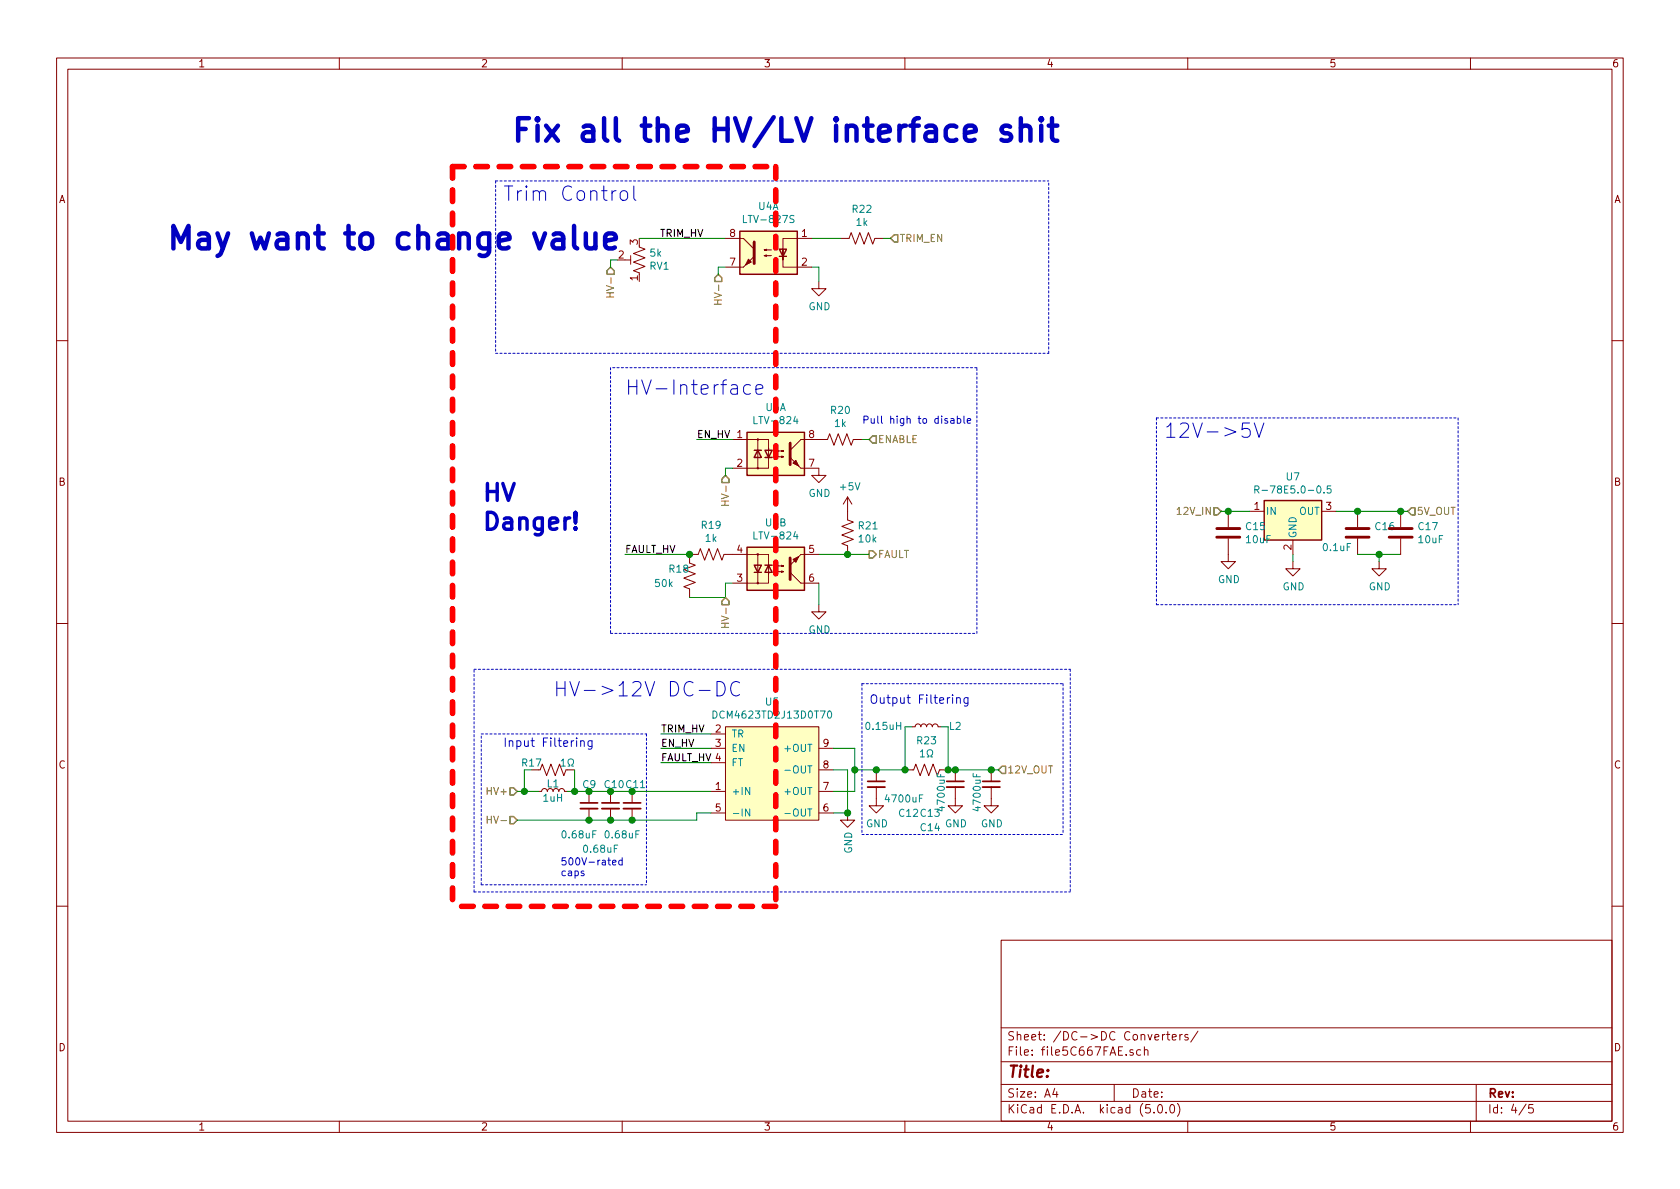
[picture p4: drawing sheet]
<svg xmlns="http://www.w3.org/2000/svg" width="297mm" height="210mm" viewBox="0 0 297 210" stroke-linecap="round" stroke-linejoin="round" font-family="sans-serif">
<g fill="none" stroke="#840000" stroke-width=".18">
<path d="M10 10.3h277v189.9h-277zM12 12.2h273v186.1h-273zM60 10.3v1.9M110 10.3v1.9M160 10.3v1.9M210 10.3v1.9M260 10.3v1.9M110.5 46h1M111.5 45.2v1.5M113 43.7l1 .4-2 .7 2 .8-2 .7 2 .8-2 .8 1 .4v.2M128.3 42.2h3.1l1.9 1.9M128.3 47.2h3.1"/>
<path d="M135.1 45.2l.4-.1v.2l-.4-.1h1.3M135.1 44.2l.4-.1v.2l-.4-.1h1.3M138.4 45.3v1.9h5.1M143.5 42.2h-5.1v3.8v-1.9M144.8 49.8v1.2h1.2l-1.2 1.3-1.3-1.3h1.3M148.6 42.2h1.5l.4-1.1 .8 2.1 .7-2.1 .8 2.1 .7-2.1 .8 2.1 .4-1h1.5M10 60.2h2M129.5 77.7h6.4v1.9M134 77.7v5.1M135.9 79.2v3.6h-6.4M137.3 79.8h1.3l-.4 .1v-.3l.4 .2M152.4 77.7h-1.5l-.4 1-.8-2-.7 2-.8-2-.8 2-.7-2-.4 1h-4.7l-1.9 1.9"/>
<path d="M285 60.2h2M134 98v5.1M137.3 80.8h1.3l-.4 .1v-.3l.4 .2M141.6 82.8h3.2v1.3h1.2l-1.2 1.2-1.3-1.2h1.3M141.6 98h3.2M149.9 87.9v4l1 .4-2.1 .8 2.1 .7-2.1 .8 2.1 .8-2.1 .7 1.1 .4v1.5M149.9 87.9l-.8 1.2M149.9 87.9l.7 1.2M217.2 95.2v4.1h1.2l-1.2 1.3-1.3-1.3h1.3M217.2 90.4v2.8M221 90.4h2.5M228.6 99.3v1.3h1.3l-1.3 1.2-1.3-1.2h1.3"/>
<path d="M228.6 95.5v2.5M233.7 90.4h2.5M240 90.4v2.8M240 95.2v2.8M243.8 99.3v1.3h1.3l-1.3 1.2-1.2-1.2h1.2M247.6 90.4v2.8M247.6 95.2v2.8M10 110.3h2M135.9 101.6v-3.6h-7.9l-.4 1.1-.7-2.1-.8 2.1-.8-2.1-.7 2.1-.8-2.1-.4 1h-1.5v1.6l1 .3-2 .8 2 .8-2 .7 2 .8-2 .8 1 .3v1.6M135.9 101.2v1.9h-6.4M137.3 100.1h1.3l-.4-.2v.3l.4-.1M137.3 101.1h1.3l-.4-.1v.2l.4-.1"/>
<path d="M139.7 101.2l1.9 1.9h3.2M144.8 106.9v1.3h1.2l-1.2 1.3-1.3-1.3h1.3M285 110.3h2M95.2 139.9h.6l.1-.3 .3-.2 .4 .2 .2 .3 .1-.3 .3-.2 .4 .2 .2 .3 .1-.3 .3-.2 .4 .2 .2 .3 .1-.3 .3-.2 .4 .2 .2 .3h.5M95.5 136.1l.4-1 .7 2.1 .8-2.1 .8 2.1 .7-2.1 .8 2.1 .4-1.1M100.3 136.1h1.3M104.1 139.9v2.1M107.9 139.9v2.1M111.8 139.9v2.1M125.7 139.9h2.6M125.7 129.8h2.6M125.7 132.3h2.6"/>
<path d="M125.7 134.9h2.6M128.3 128.5h16.5v16.5h-16.5zM144.8 139.9h2.5M144.8 132.3h2.5M144.8 136.1h2.5M154.9 139.2v3.3h1.3l-1.3 1.3-1.2-1.3h1.2M154.9 136.1v2.1M160 136.1h1.5l.4-1 .8 2.1 .7-2.1 .8 2.1 .8-2.1 .7 2.1 .4-1.1h1.5M161.3 128.5h.5l.1-.3 .3-.2 .4 .1 .2 .4 .1-.3 .3-.2 .5 .1 .1 .4 .2-.3 .2-.2 .5 .1 .1 .4 .2-.3 .3-.2 .4 .1 .2 .4h.5M168.9 139.2v3.3h1.3l-1.3 1.3-1.3-1.3h1.3M168.9 136.1v2.1M175.3 139.2v3.3h1.2l-1.2 1.3-1.3-1.3h1.3"/>
<path d="M175.3 136.1v2.1M104.1 143v2M107.9 143v2M111.8 143v2M125.7 143.8h2.6M144.8 143.8h2.5M149.9 143.8v1.2h1.2l-1.2 1.3-1.3-1.3h1.3M10 160.2h2M177 166.3h108v32h-108zM285 160.2h2M60 198.3v1.9M110 198.3v1.9"/>
<path d="M160 198.3v1.9M177 194.8h108M177 191.8h108M177 187.8h108M177 181.8h108M186.5 192.5l-.4 1h1M186.8 193v1M197 191.8v3M200.3 185.7l-.3-.1-.2 .2v.2l.5 .2v.3h-.5M201.7 185.7l-.4-.1-.3 .3v.6l.3 .1 .4-.1M202.3 185.7l.2-.1 .4 .1 .1 .9M202.3 185.1v1.5"/>
<path d="M204 196.7v.1M204.8 195.5l.4-.2a.94 .94 0 0 1 0 1.5 .79 .79 0 0 1-.4-1.3zM205.5 182.9v1M206 182.9l-.5 .3M206.2 196.7v.1M206.2 182.9h.6M206.5 182.4v1.3l.3 .2M207 195.4l.3-.1a.94 .94 0 0 1 0 1.5 .82 .82 0 0 1-.3-1.4zM207.3 183.4l.7-.1-.1-.3-.4-.1-.2 .2v.7h.6M208.2 195.1a1.71 1.71 0 0 1 0 2.3M208.6 182.9v1M209 182.9l-.4 .3"/>
<path d="M210 198.3v1.9M210 183l-.3-.1-.2 .2v.3l.5 .1v.3h-.5M211.8 182.3l-1.3 2M260 198.3v1.9M261 191.8v6.5M269.8 195.2l-1.2 2M271 195.3h-.7v.7l.2-.1 .5 .1 .1 .2-.1 .5-.2 .1-.5-.1"/>
<circle cx="134" cy="77.7" r=".13"/>
<circle cx="134" cy="82.8" r=".13"/>
<circle cx="134" cy="98" r=".13"/>
<circle cx="134" cy="103.1" r=".13"/>
</g>
<g fill="#ffffc2" stroke="#ffffc2" stroke-width=".18">
<path d="M128.3 128.5h16.5v16.5h-16.5z"/>
<path d="M130.8 40.9h10.2v7.6h-10.2z"/>
<path d="M132.1 76.4h10.1v7.7h-10.1z"/>
<path d="M132.1 96.8h10.1v7.6h-10.1z"/>
<path d="M223.5 88.5h10.2v7h-10.2z"/>
</g>
<g fill="none" stroke="#008484" stroke-width=".18">
<path d="M140.4 38.2l-.5-.1-.3 .2 .2 .4 .5 .2v.3l-.2 .2-.5-.1M140.6 73.6l-.3 .9h.8M140.6 94l-.3 .9h.8M221.9 86.6l.6-.1 .1-.1-.1-.4-.1-.1h-.5v1.3M222.2 86.6l.4 .6M235.3 85.9h-.6l-.1 .6 .2-.1 .5 .1v.6l-.2 .1-.5-.1M99.2 134.6l.4-.4v1.3M99.2 135.5h.7M100.4 135.5h.3v-.3a.55 .55 0 0 1-.2-.8 .55 .55 0 0 1 .8 0l.1 .2a.53 .53 0 0 1-.3 .6v.3h.3M126.1 125.7a.64 .64 0 0 1 .7 .7 .64 .64 0 0 1-.7 .6zM138.8 136.2h1M146.4 125.9l.2-.2a.67 .67 0 0 1 .5 .7 .67 .67 0 0 1-.5 .6l-.3-.5z"/>
<path d="M162.7 132.9l.4-.3v1.3M162.7 133.9h.7M163.9 133.9h.3v-.3a.55 .55 0 0 1-.2-.8 .55 .55 0 0 1 .8 0l.1 .1a.53 .53 0 0 1-.3 .7v.3h.3M132.6 143v1.3l-.8-1.3v1.3M138.8 143.8h1"/>
</g>
<g fill="none" stroke="#008400" stroke-width=".18">
<path d="M109.2 46h-1.3v1.2M113 42.2h15.3M128.3 47.2h-1.3v1.3M143.5 47.2h1.3v2.6M143.5 42.2h5.1M156.2 42.2h1.3M123.2 77.7h6.3M152.4 77.7h1.3M110.5 98h11.4M129.5 82.8h-1.2v1.3M144.8 98h8.9M215.9 90.4h5.1"/>
<path d="M228.6 98v1.3M236.2 90.4h12.7M240 98h7.6M243.8 98v1.3M129.5 103.1h-1.2v2.6h-6.4M144.8 103.1v3.8M91.4 139.9h3.8M92.7 136.1v3.8M100.3 139.9h25.4M101.6 136.1v3.8M116.8 132.3h8.9M116.8 134.9h8.9"/>
<path d="M116.8 129.8h8.9M147.3 132.3h3.8v7.6h-3.8M147.3 136.1h2.6v7.7h-2.6M161.3 128.5h-1.3v7.6h-8.9M166.4 128.5h1.2v7.6h8.9M125.7 143.8h-2.5v1.2h-31.8"/>
</g>
<path d="M153.4 139.2h3.1M167.4 139.2h3M173.7 139.2h3.1M102.6 143h3.1M106.4 143h3.1M110.2 143h3.1" fill="none" stroke="#840000" stroke-width=".33"/>
<path d="M153.4 138.2h3.1M167.4 138.2h3M173.7 138.2h3.1M102.6 142h3.1M106.4 142h3.1M110.2 142h3.1" fill="none" stroke="#840000" stroke-width=".3"/>
<g fill="#008400" stroke="#008400" stroke-width=".25">
<circle cx="104.1" cy="139.9" r=".51"/>
<circle cx="108" cy="139.9" r=".51"/>
<circle cx="108" cy="145" r=".51"/>
<circle cx="101.6" cy="139.9" r=".51"/>
<circle cx="151.1" cy="136.1" r=".51"/>
<circle cx="154.9" cy="136.1" r=".51"/>
<circle cx="160" cy="136.1" r=".51"/>
<circle cx="167.6" cy="136.1" r=".51"/>
<circle cx="168.9" cy="136.1" r=".51"/>
<circle cx="149.9" cy="143.8" r=".51"/>
<circle cx="121.9" cy="98" r=".51"/>
<circle cx="240" cy="90.4" r=".51"/>
<circle cx="243.8" cy="98" r=".51"/>
<circle cx="149.9" cy="98" r=".51"/>
<circle cx="92.7" cy="139.9" r=".51"/>
<circle cx="104.1" cy="145" r=".51"/>
<circle cx="111.8" cy="139.9" r=".51"/>
<circle cx="111.8" cy="145" r=".51"/>
<circle cx="175.3" cy="136.1" r=".51"/>
<circle cx="217.2" cy="90.4" r=".51"/>
<circle cx="247.7" cy="90.4" r=".51"/>
</g>
<g fill="none" stroke="#0000c2" stroke-width=".18">
<path d="M109.9 33.9a.69 .69 0 0 1 1.1 .3v.7a.68 .68 0 0 1-.7 .6 .68 .68 0 0 1-.6-.6v-.7zM112.1 32.9v2.1l.3 .4M132.7 68.1l-.7-.1-.5 .5v.7l.2 .4 .3 .1 .7-.1M133.7 68.9l1.2-.3-.2-.5-.7-.1-.3 .4v.9l.1 .3 .2 .1 .7-.1M168.1 74.1h.5l.1 .7M168.7 74.3l-.5 .1-.1 .1v.3h.6M169.3 74.1l.3-.1 .3 .2-.2 .6h-.4M169.3 73.6v1.2M170.4 73.6v1.1l.2 .1M171 74.4l.6-.1v-.2l-.4-.1-.2 .2 .1 .6h.5M220.9 74.8h-1.2l-.1 1.2 .4-.2h.5l.4 .2 .2 .2v.7l-.2 .2-.4 .2h-.5l-.4-.2M221.8 74.8l.8 2.5 .9-2.5"/>
<path d="M102.7 131.1l.2-.1 .3 .1 .1 .9M102.7 131v1M104.7 131v1.2l-.2 .2h-.5M104.7 131.1a.48 .48 0 0 0-.7 0v.7a.48 .48 0 0 0 .7 .1M126.8 120.5a1.31 1.31 0 0 1 1.3 .7 1.31 1.31 0 0 1-.1 1.5l-.3 .2-.3 .2h-.6zM130.8 120.7a.96 .96 0 0 0-1.1-.1 .96 .96 0 0 0-.5 1 1.07 1.07 0 0 0 .3 1.1 1.07 1.07 0 0 0 1.1 .2l.2-.1M169.1 123.5l.1-.1a.36 .36 0 0 1 .6 .2v.8M169.1 123.4v1M171.1 123.4v1.2l-.2 .3-.4-.1M171.1 123.4h-.4l-.3 .3v.4l.2 .2h.5M108.3 152.5l.6-.1v-.2l-.4-.1-.2 .2 .1 .6h.5M110 152.2l-.3-.1-.3 .2 .1 .6h.5"/>
<path d="M110 151.7v1.3"/>
</g>
<g fill="none" stroke="#0000c2" stroke-width=".18" stroke-dasharray=".4 .4">
<path d="M87.6 32v30.5M87.6 32h97.8M87.6 62.5h97.8M107.9 65v47M172.7 65h-64.8M185.4 62.5v-30.5M204.5 73.9v33M204.5 73.9h53.3M257.8 73.9v33M83.8 118.4h105.4M107.9 112h64.8M172.7 112v-47"/>
<path d="M189.2 118.4v39.3M204.5 106.9h53.3M85.1 129.8h29.2M114.3 129.8v26.7M152.4 120.9v26.7M152.4 120.9h35.6M188 120.9v26.7M83.8 157.7v-39.3M83.8 157.7h105.4M85.1 156.5h29.2M85.1 156.5v-26.7M152.4 147.6h35.6"/>
</g>
<g fill="none" stroke="#0000c2" stroke-width=".79">
<path d="M101.5 39.9v3.5l.2 .4 .4 .1M170.6 23.6l1.9-.4v-.4l-.2-.4-.4-.2h-.7l-.4 .2-.2 .4v1.5l.2 .4 .4 .2h.7l.4-.2M178.6 22.4l-.4-.2h-.6l-.3 .2-.2 .4 .2 .6 .3 .2h.6l.4 .1 .2 .4-.2 .6-.4 .2h-.8l-.3-.2M180.5 22.6a.98 .98 0 0 1 1.7 .2v2.1M180.5 20.9v4M184.1 20.9l-.2 .2 .2 .2 .2-.2-.2-.2v.4M184.1 22.2v2.7M185.4 22.2h1.5M186 20.9v3.4l.2 .4 .7 .2M97.9 41.5l.4-.2h.7l.4 .2 .2 .4v2M99.6 42.2l-.4 .2h-.9a.78 .78 0 0 0-.6 .8 .78 .78 0 0 0 .6 .7h.9l.4-.1M103.6 41.3v2.1l.2 .4a1.09 1.09 0 0 0 1.5-.2"/>
<path d="M105.3 41.3v2.6M107 42.6l1.9-.4-.2-.7-.4-.2h-.7l-.4 .2-.2 .4v1.5l.2 .4 .4 .1h.7l.4-.1"/>
</g>
<g fill="none" stroke="#840000" stroke-width=".25">
<path d="M130.8 40.9h10.2v7.6h-10.2zM137.8 44.1h1.3l-.7 1.2zM137.8 45.3h1.3M132.1 76.4h10.1v7.7h-10.1zM133.3 79.6h1.3M134 79.6l.6 1.3h-1.3zM135.3 79.6h1.2l-.6 1.3zM132.1 96.8h10.1v7.6h-10.1zM133.3 99.9h1.3l-.6 1.3zM135.3 80.9h1.2M135.3 99.9h1.2M135.9 99.9l.6 1.3h-1.2z"/>
<path d="M223.5 88.5h10.2v7h-10.2zM133.3 101.2h1.3"/>
</g>
<g fill="#840000" stroke="#840000" stroke-width=".18">
<path d="M131.4 47.2l1.9-1.9z"/>
<path d="M132.3 45.8l.5 .5-1 .6z"/>
<path d="M139.7 80.9l1.9 1.9z"/>
<path d="M140.2 81.9l.5-.5 .5 1z"/>
<path d="M141.6 98l-1.9 1.9z"/>
<path d="M140.2 98.9l1-.5-.5 1z"/>
</g>
<path d="M133.3 42.8v3.8M139.7 78.4v3.8M139.7 98.7v3.8M215.1 95h4.1M215.1 93.5h4.1M238 95h4.1M238 93.5h4.1M245.6 95h4.1M245.6 93.5h4.1" fill="none" stroke="#840000" stroke-width=".51"/>
<path d="M107.9 47.2l.7 .7v.6h-1.3v-.6zM127 48.5l.6 .6v.7h-1.2v-.7zM157.5 42.2l.6-.7h.6v1.3h-.6zM154.3 77.1h.6v1.3h-.6l-.6-.7zM128.3 84.1l.6 .6v.6h-1.3v-.6zM153.7 97.4h.6l.6 .6-.6 .7h-.6zM214.6 89.8h.7l.6 .6-.6 .7h-.7zM249.6 89.8h.6v1.3h-.6l-.7-.7zM128.3 105.7l.6 .6v.6h-1.3v-.6zM90.2 139.3h.6l.6 .6-.6 .7h-.6zM177.2 135.5h.6v1.3h-.6l-.7-.7zM90.2 144.4h.6l.6 .6-.6 .7h-.6z" fill="none" stroke="#848400" stroke-width=".25"/>
<path d="M107.2 52.5h1.3M107.8 51.8v.7M126.3 53.8h1.3M126.9 53.1v.7M127.6 89.4h1.2M128.2 88.6v.8M127.6 110.9h1.2M128.2 110.2v.7M86.1 144.3v1.3M86.1 144.9h.8" fill="none" stroke="#848400" stroke-width=".18"/>
<path d="M80 29.5h57.2M137.2 160.3h-57.2" fill="none" stroke="#fd0000" stroke-width=".99" stroke-dasharray="2.1 2.1"/>
<path d="M80 29.5v130.8M137.2 29.5v130.8" fill="none" stroke="#f00" stroke-width=".99" stroke-dasharray="2.1 2.1"/>
<g font-size="5.6" fill="#0000c2">
<text x="90.2" y="25.1">Fix all the HV/LV interface shit</text>
<text x="29.2" y="44.1">May want to change value</text>
</g>
<g font-size="4.2" fill="#0000c2">
<text x="85.1" y="88.6">HV</text>
<text x="85.1" y="93.7">Danger!</text>
</g>
<g font-size="3.5" fill="#0000c2">
<text x="88.9" y="35.6">Trim Control</text>
<text x="110.5" y="69.8">HV-Interface</text>
<text x="205.7" y="77.5">12V-&gt;5V</text>
<text x="97.8" y="123.2">HV-&gt;12V DC-DC</text>
</g>
<text font-size="2.8" fill="#840000" x="178" y="190.5">Title:</text>
<g font-size="2.1" fill="#0000c2">
<text x="153.7" y="124.5">Output Filtering</text>
<text x="88.9" y="132.1">Input Filtering</text>
</g>
<g font-size="2.1" fill="#840000">
<text x="178" y="184">Sheet: /DC-&gt;DC Converters/</text>
<text x="178" y="186.7">File: file5C667FAE.sch</text>
<text x="178" y="196.9">KiCad E.D.A. kicad (5.0.0)</text>
<text x="178" y="194.1">Size: A4</text>
<text x="200" y="194.1">Date:</text>
<text x="263" y="194.1">Rev:</text>
<text x="263" y="196.9">Id: 4/5</text>
</g>
<g font-size="1.8" fill="#840000">
<text x="35" y="11.9">1</text>
<text x="85" y="11.9">2</text>
<text x="135" y="11.9">3</text>
<text x="185" y="11.9">4</text>
<text x="235" y="11.9">5</text>
<text x="285" y="11.9">6</text>
<text x="10.4" y="35.9">A</text>
<text x="285.4" y="35.9">A</text>
<text x="129.1" y="41.9">8</text>
<text x="141.8" y="41.9">1</text>
<text x="109.4" y="45.7">2</text>
<text x="112.8" y="43.3" transform="rotate(-90 112.8 43.3)">3</text>
<text x="129.1" y="47">7</text>
<text x="141.8" y="47">2</text>
<text x="112.8" y="49.6" transform="rotate(-90 112.8 49.6)">1</text>
<text x="130.3" y="77.5">1</text>
<text x="143" y="77.5">8</text>
<text x="130.3" y="82.5">2</text>
<text x="143" y="82.5">7</text>
<text x="10.4" y="85.9">B</text>
<text x="285.4" y="85.9">B</text>
<text x="221.8" y="90.2">1</text>
<text x="234.5" y="90.2">3</text>
<text x="130.3" y="97.8">4</text>
<text x="143" y="97.8">5</text>
<text x="228.3" y="97.3" transform="rotate(-90 228.3 97.3)">2</text>
<text x="130.3" y="102.9">3</text>
<text x="143" y="102.9">6</text>
<text x="126.5" y="129.5">2</text>
<text x="10.4" y="135.9">C</text>
<text x="99.8" y="135.6">1</text>
<text x="126.5" y="132.1">3</text>
<text x="145.6" y="135.9">8</text>
<text x="145.6" y="132.1">9</text>
<text x="285.4" y="135.9">C</text>
<text x="126.5" y="139.7">1</text>
<text x="126.5" y="143.5">5</text>
<text x="145.6" y="143.5">6</text>
<text x="145.6" y="139.7">7</text>
<text x="10.4" y="185.9">D</text>
<text x="285.4" y="185.9">D</text>
<text x="35" y="199.9">1</text>
<text x="85" y="199.9">2</text>
<text x="135" y="199.9">3</text>
<text x="185" y="199.9">4</text>
<text x="235" y="199.9">5</text>
<text x="285" y="199.9">6</text>
</g>
<g font-size="1.8">
<text x="116.7" y="41.9">TRIM_HV</text>
<text x="123.2" y="77.5">EN_HV</text>
<text x="110.5" y="97.8">FAULT_HV</text>
<text x="116.8" y="129.5">TRIM_HV</text>
<text x="116.8" y="134.6">FAULT_HV 4</text>
<text x="116.8" y="132.1">EN_HV</text>
</g>
<g font-size="1.8" fill="#008484">
<text x="131.9" y="39.4">LTV-827S</text>
<text x="134.1" y="37.1">U4A</text>
<text x="150.8" y="37.6">R22</text>
<text x="151.4" y="39.9">1k</text>
<text x="114.9" y="47.7">RV1</text>
<text x="115" y="45.4">5k</text>
<text x="143" y="54.9">GND</text>
<text x="133.7" y="75">LTV-824</text>
<text x="135.4" y="72.7">U6A</text>
<text x="147" y="73.2">R20</text>
<text x="147.6" y="75.5">1k</text>
<text x="143" y="87.9">GND</text>
<text x="148.6" y="86.7">+5V</text>
<text x="223.3" y="87.3">R-78E5.0-0.5</text>
<text x="227.5" y="85">U7</text>
<text x="124.1" y="93.5">R19</text>
<text x="124.8" y="95.8">1k</text>
<text x="133.7" y="95.4">LTV-824</text>
<text x="135.4" y="93.1">U6B</text>
<text x="151.9" y="93.6">R21</text>
<text x="151.9" y="95.9">10k</text>
<text x="220.4" y="93.7">C15</text>
<text x="223.8" y="91.1">IN</text>
<text x="229.2" y="95.2" transform="rotate(-90 229.2 95.2)">GND</text>
<text x="229.7" y="91.1">OUT</text>
<text x="243.2" y="93.7">C16</text>
<text x="250.9" y="93.7">C17</text>
<text x="118.4" y="101.3">R18</text>
<text x="220.4" y="96.1">10uF</text>
<text x="234.1" y="97.5">0.1uF</text>
<text x="250.9" y="96.1">10uF</text>
<text x="115.9" y="103.8">50k</text>
<text x="215.3" y="103.1">GND</text>
<text x="226.8" y="104.4">GND</text>
<text x="242" y="104.4">GND</text>
<text x="143" y="112">GND</text>
<text x="135.4" y="124.8">U5</text>
<text x="126.7" y="127.1">DCM4623TD2J13D0T70</text>
<text x="129.3" y="130.4">TR</text>
<text x="153.3" y="129.1">0.15uH</text>
<text x="162.2" y="131.6">R23</text>
<text x="167.9" y="129.1">L2</text>
<text x="129.3" y="133">EN</text>
<text x="129.3" y="135.5">FT</text>
<text x="139" y="133">+OUT</text>
<text x="139.4" y="136.8">-OUT</text>
<text x="96.1" y="141.8">1uH</text>
<text x="96.8" y="139.2">L1</text>
<text x="103.1" y="139.4">C9</text>
<text x="107" y="139.4">C10 C11</text>
<text x="129.3" y="140.6">+IN</text>
<text x="139" y="140.6">+OUT</text>
<text x="156.8" y="141.9">4700uF</text>
<text x="167.1" y="143.2" transform="rotate(-90 167.1 143.2)">4700uF</text>
<text x="173.4" y="143.2" transform="rotate(-90 173.4 143.2)">4700uF</text>
<text x="99.6" y="148.3">0.68uF</text>
<text x="107.2" y="148.3">0.68uF</text>
<text x="129.3" y="144.4">-IN</text>
<text x="139.4" y="144.4">-OUT</text>
<text x="153.1" y="146.3">GND</text>
<text x="159" y="144.4">C12 C13</text>
<text x="162.8" y="147">C14</text>
<text x="167.1" y="146.3">GND</text>
<text x="173.4" y="146.3">GND</text>
<text x="103.4" y="150.8">0.68uF</text>
<text x="150.7" y="151" transform="rotate(-90 150.7 151)">GND</text>
</g>
<g font-size="1.8" fill="#848400">
<text x="159" y="42.8">TRIM_EN</text>
<text x="108.6" y="51.8" transform="rotate(-90 108.6 51.8)">HV-</text>
<text x="127.6" y="53.1" transform="rotate(-90 127.6 53.1)">HV-</text>
<text x="155.2" y="78.4">ENABLE</text>
<text x="128.9" y="88.6" transform="rotate(-90 128.9 88.6)">HV-</text>
<text x="208.5" y="91.1">12V_IN</text>
<text x="250.4" y="91.1">5V_OUT</text>
<text x="155.2" y="98.7">FAULT</text>
<text x="128.9" y="110.2" transform="rotate(-90 128.9 110.2)">HV-</text>
<text x="178.1" y="136.8">12V_OUT</text>
<text x="86.4" y="140.6">HV+</text>
<text x="86.9" y="145.7">HV-</text>
</g>
<g font-size="1.8" fill="#0000c2">
<text x="152.4" y="74.9">Pull high to disable</text>
<text x="99.1" y="153">500V-rated</text>
<text x="99.1" y="154.9">caps</text>
</g>
<text font-size="1.8" fill="#008400" x="92.4" y="135.6">R17</text>
</svg>
